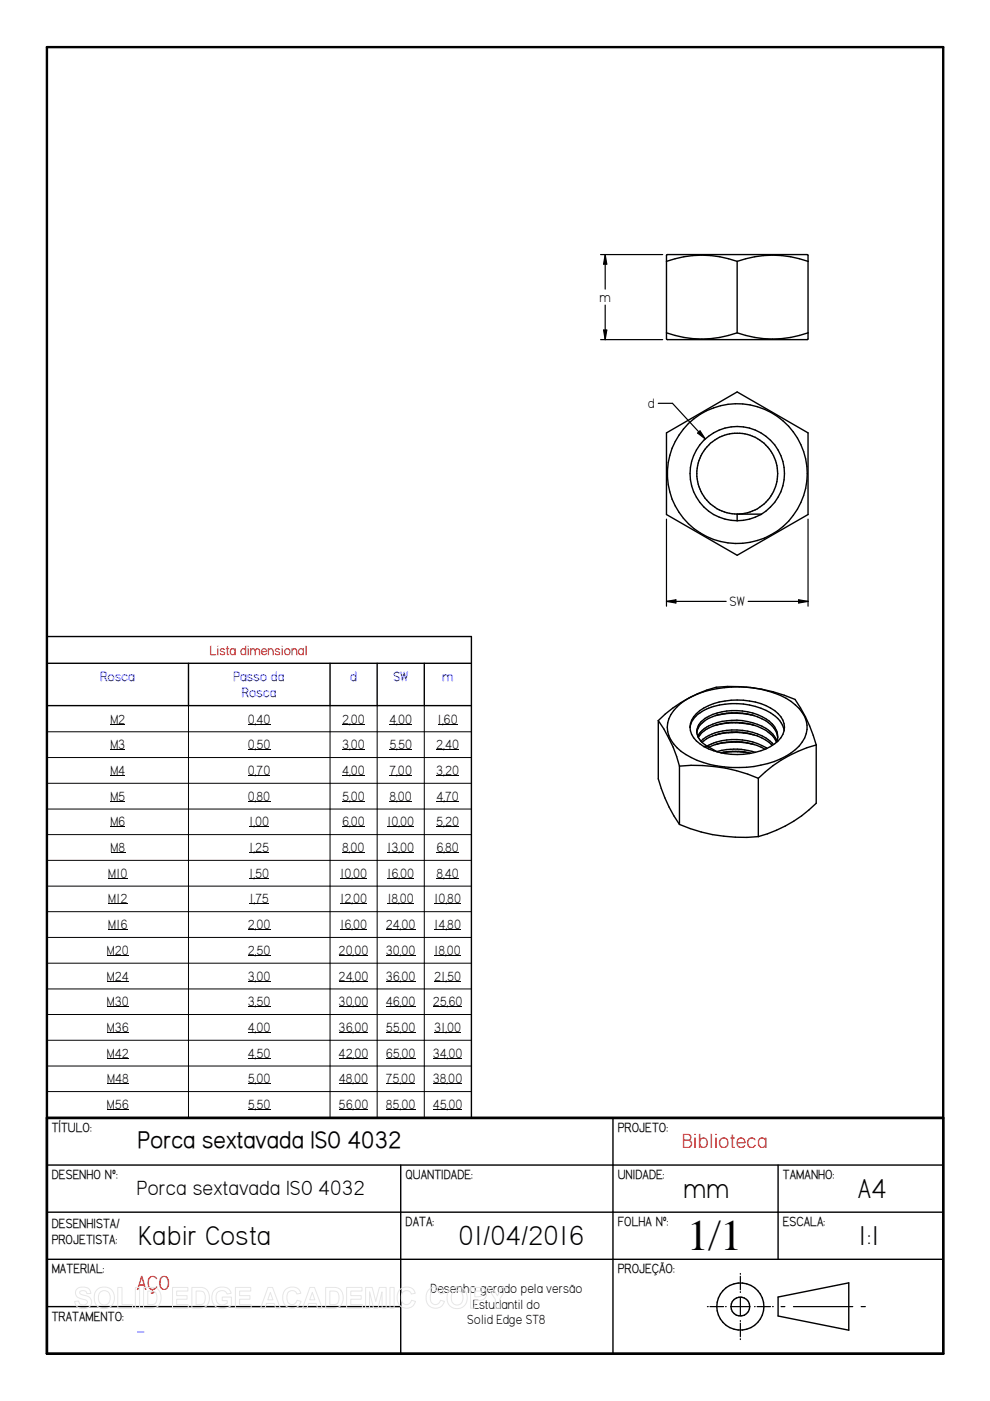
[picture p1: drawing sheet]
<svg xmlns="http://www.w3.org/2000/svg" width="210mm" height="297mm" viewBox="0 0 210 297" stroke-linecap="round" stroke-linejoin="round" font-family="sans-serif">
<path d="M9.9 10h190.1v277h-190.1zM9.9 237h190.1" fill="none" stroke="#000" stroke-width=".51"/>
<g fill="none" stroke="#000" stroke-width=".3">
<path d="M141.3 54.1l.2-.1h29.7l.1 .1v17.8l-.1 .1h-29.7l-.2-.1zM141.3 55.4a22 22 0 0 1 15 0M156.3 55.4a22.2 22.2 0 0 1 15 0M156.3 55.4v15.2M141.3 70.6a22 22 0 0 0 15 0M156.3 70.6a22.2 22.2 0 0 0 15 0M141.3 91.8l15-8.7 15 8.7v17.3l-15 8.6-15-8.6zM156.3 109v1.4M156.3 109h5.2M9.9 135h90v102h-90zM9.9 140.6h90M9.9 149.6h90"/>
<path d="M40 140.6v9M70 140.6v9M80 140.6v9M90 140.6v9M139.6 152.8a30.9 30.9 0 0 1 4.5 9.6M139.6 152.8v12.3a31.9 31.9 0 0 0 4.5 9.7M143.6 149.9a17.6 17.6 0 0 1 11.5-4.2 21.3 21.3 0 0 1 12.6 3 7 7 0 0 1 3.4 5.9 7.7 7.7 0 0 1-4.4 5.7 23.4 23.4 0 0 1-20.1 .3 7.9 7.9 0 0 1-5.1-6.4 6 6 0 0 1 2.1-4.3zM146.3 154.3a5.1 5.1 0 0 1 3.4-3.9 15.4 15.4 0 0 1 14.7 1.5l1.3 1.4 .5 1.5M147.7 155.4a4.3 4.3 0 0 1 3.4-3.5 13.1 13.1 0 0 1 12.3 1.7l1 1.3 .5 1.5M148 156.1a5.9 5.9 0 0 1 4.1-2.9 12.9 12.9 0 0 1 11.4 2.1l.9 1.1 .3 .7M148 156.4a6.6 6.6 0 0 1 5.1-3 12.2 12.2 0 0 1 10.7 2.6l.8 1.4a3.7 3.7 0 0 0-1.5-4.5 13 13 0 0 0-13.6-.6 3.1 3.1 0 0 0-1.3 4.3l.4 .6M148.6 157.2l1.6 1.2"/>
<path d="M148.6 157.1a11.4 11.4 0 0 1 9.9-2.1 8.8 8.8 0 0 1 5.5 2.9M148.8 157.4a11.7 11.7 0 0 1 10.8-1.7 8.5 8.5 0 0 1 4.1 2.3M149.2 158.3a4.7 4.7 0 0 1-2.8-4.8 6.6 6.6 0 0 1 4.9-4.3 15.5 15.5 0 0 1 13 1.5 4 4 0 0 1 0 7 10.1 10.1 0 0 1-4.2 1.8M149.2 158.3a15.7 15.7 0 0 0 10.9 1.2M149.2 158.3l1 .1M149.9 158.2a13.3 13.3 0 0 1 12.7 .5M150.2 158.4l1.9 1M150.3 158.4a13.3 13.3 0 0 1 11.9 .4M151.7 151.7a16.7 16.7 0 0 1 8.2 0M151.7 153.8a16.3 16.3 0 0 1 8.2 0M151.7 155.8a16.1 16.1 0 0 1 8.2 0M151.7 157.9a16.7 16.7 0 0 1 8.2 0"/>
<path d="M152 159.3a14.4 14.4 0 0 1 8.1 .2M152.8 159.6a13.4 13.4 0 0 1 6.4 .1M152.9 159.6l.8-.1a16 16 0 0 1 5.4 .2M156.7 145.6a15.9 15.9 0 0 0-10.6 2.4 26.3 26.3 0 0 0-6.5 4.8M156.7 145.6a33.1 33.1 0 0 1 11.9 2.7 30.9 30.9 0 0 1 4.5 9.6M173.1 157.9a27.5 27.5 0 0 0-12.3 7.1M173.1 157.9v12.4a27.3 27.3 0 0 1-12.3 7.1M144.1 162.4a34.4 34.4 0 0 1 16.7 2.6M144.1 174.8a33.4 33.4 0 0 0 16.7 2.6M144.1 162.4v12.4M160.8 165v12.4M130 237v50"/>
<path d="M9.9 247h190.1M9.9 257h190.1M85 247v40M165 247v20M9.9 267h190.1M9.9 277h75.1M165 275l15-3v10l-15-3z"/>
<circle cx="156.3" cy="100.4" r="8.6"/>
<circle cx="156.3" cy="100.4" r="10"/>
<circle cx="156.3" cy="100.4" r="14.8"/>
<circle cx="157" cy="277" r="2"/>
<circle cx="157" cy="277" r="5"/>
</g>
<g fill="none" stroke="#000" stroke-width=".25">
<path d="M127.3 54h13.2M128.3 54l.4 2h-.7zM128.3 54v7.3M127.3 72h13.2M128 70h.7l-.4 2zM128.3 64.7v7.3M139.6 85.5h3l6.9 7.5M147.9 91.8l.5-.4 1.1 1.6zM141.3 110.1v18.4M171.3 110.1v18.4M141.3 127.5l2-.3v.6zM141.3 127.5h12.7"/>
<path d="M158.6 127.5h12.7M169.3 127.2l2 .3-2 .3zM150 277h.2M150.5 277h2.9M153.8 277h.2M155 277h4M157 270v.2M157 270.6v2.9M157 273.9v.1M157 275v4M157 280v.2M160 277h.1"/>
<path d="M160.5 277h2.9M163.8 277h.2M165.6 277h.8M168.2 277h12.6M182.6 277h.9M157 280.5v2.9M157 283.8v.2"/>
</g>
<path d="M128.3 54l.4 2h-.7zM128 70h.7l-.4 2zM147.9 91.8l.5-.4 1.1 1.6zM141.3 127.5l2-.3v.6zM169.3 127.2l2 .3-2 .3z" fill="#000"/>
<g fill="none" stroke="#000" stroke-width=".21">
<path d="M9.9 155.2h90M23.4 153.5h3.2M23.4 158.9h3.2M40 149.6v87.4M54.4 153.5h3M54.4 158.9h3M70 149.6v87.4M74.4 153.5h2.9M74.4 158.9h2.9M80 149.6v87.4M84.4 153.5h3M84.4 158.9h3"/>
<path d="M90 149.6v87.4M92.8 153.5h4.2M94.4 158.9h2.9M9.9 160.6h90M9.9 166.1h90M9.9 171.5h90M9.9 177h90M23.4 164.4h3.2M23.4 169.9h3.2M23.4 175.3h3.2M52.8 175.3h4.3M54.1 169.9h3.2"/>
<path d="M74.4 164.4h2.9M74.4 169.9h2.9M74.4 175.3h2.9M82.1 175.3h4.2M82.6 169.9h4.7M84.4 164.4h2.9M94.4 164.4h2.9M94.4 175.3h2.9M9.9 182.4h90M9.9 187.9h90M9.9 193.3h90M9.9 198.8h90"/>
<path d="M22.9 186.2h4.2M22.9 191.7h4.2M22.9 197.1h4.2M23.5 180.7h3.1M52.8 180.7h4.3M52.8 186.2h4.3M52.9 191.7h4.1M54.4 197.1h3M72.1 186.2h4.2M72.1 191.7h4.2M72.1 197.1h4.2M72.6 180.7h4.7"/>
<path d="M81.8 197.1h3M82.1 180.7h4.2M82.1 186.2h4.2M83 191.7h4.8M85.1 197.1h3M92.1 191.7h5.6M92.1 197.1h5.6M92.5 186.2h4.8M94 180.7h3.3M9.9 204.2h90M9.9 209.7h90M9.9 215.1h90"/>
<path d="M22.6 202.5h4.7M22.6 208h4.7M22.6 213.5h4.7M22.6 218.9h4.7M54.4 202.5h3M54.4 208h3M54.4 213.5h3M54.4 218.9h3M71.8 202.5h3M71.8 208h3M71.8 213.5h3M71.8 218.9h3"/>
<path d="M75.1 202.5h3M75.1 208h3M75.1 213.5h3M75.1 218.9h3M81.8 202.5h3M81.8 208h3M81.8 213.5h3M81.8 218.9h3M85.1 202.5h3M85.1 208h3M85.1 213.5h3M85.1 218.9h3"/>
<path d="M91.7 213.5h3M92 208h4.3M92 218.9h4.3M93 202.5h4.7M95.1 213.5h2.9M9.9 220.6h90M9.9 226h90M9.9 231.4h90M22.6 224.3h4.7M22.6 235.3h4.7M22.7 229.8h4.6M54.4 224.3h3"/>
<path d="M54.4 229.8h3M54.4 235.3h3M71.8 224.3h3M71.8 235.3h3M71.8 229.8h4.8M75.1 224.3h3M75.1 235.3h3M81.8 224.3h3M81.8 229.8h2.9M81.8 235.3h4.8M85.1 229.8h3M85.1 224.3h3"/>
<path d="M91.7 224.3h3M91.7 235.3h3M91.8 229.8h4.7M95.1 224.3h2.9M95.1 235.3h2.9"/>
</g>
<g fill="#000">
<path d="M52.5 153.5h1.5zM52.5 158.9l1.5 .1zM54 153.5h.4zM54 158.9l.4 .1zM72.5 153.5h1.5zM72.5 158.9l1.5 .1zM74 153.5h.4zM74 158.9l.4 .1zM82.5 153.5h1.5zM82.5 158.9l1.5 .1zM84 153.5h.4zM84 158.9l.4 .1z"/>
<path d="M92.5 158.9l1.5 .1zM94 158.9l.3 .1zM52.6 164.4h1.5zM52.6 169.8l1.5 .1zM54.1 164.4h1.7zM55.8 164.4h1.5zM72.5 164.4h1.5zM72.5 169.8l1.5 .1zM72.5 175.3h1.5zM74 164.4h.4zM74 169.8l.4 .1zM74 175.3h.4z"/>
<path d="M82.6 164.4h1.7zM86.4 175.3h1.4zM92.5 164.4h1.5zM92.5 175.3h1.5zM92.5 169.8l1.5 .1zM94 164.4h.3zM94 175.3h.3zM94 169.8l1.8 .1zM95.8 169.8l1.5 .1zM52.5 197.1h1.5zM54 197.1h.4zM76.4 186.2h1.5z"/>
<path d="M76.4 191.6l1.5 .1zM76.4 197.1h1.5zM82.1 191.6l1 .1zM84.8 197.1h.3zM86.4 180.7l1.4 .1zM86.4 186.2h1.4zM92.5 180.7l1.5 .1zM52.5 202.5l1.5 .1zM52.5 208h1.5zM52.5 213.4l1.5 .1zM52.5 218.9h1.5zM54 202.5l.4 .1z"/>
<path d="M54 208h.4zM54 213.4l.4 .1zM54 218.9h.4zM74.8 202.5l.3 .1zM74.8 208h.3zM74.8 213.4l.3 .1zM74.8 218.9h.3zM84.8 202.5l.3 .1zM84.8 208h.3zM84.8 213.4l.3 .1zM84.8 218.9h.3zM92.1 202.5l.9 .1z"/>
<path d="M94.7 213.4l.4 .1zM96.3 208h1.5zM96.3 218.9h1.5zM52.5 224.3l1.5 .1zM52.5 229.8h1.5zM52.5 235.2l1.5 .1zM54 224.3l.4 .1zM54 229.8h.4zM54 235.2l.4 .1zM74.8 224.3l.3 .1zM74.8 235.2l.3 .1zM76.6 229.8h1.5z"/>
<path d="M84.8 229.8h.3zM84.8 224.3l.3 .1zM86.6 235.2l1.5 .1zM94.7 224.3l.4 .1zM94.7 235.2l.4 .1zM96.6 229.8h1.4z"/>
</g>
<g fill="none" stroke="#e6e6e6" stroke-width=".21">
<path d="M16.3 273.3a1.87 1.87 0 0 1 2.9 .6l.1 .3-.9 .1a.82 .82 0 0 0-.7-.7 .82 .82 0 0 0-.8 .5l.3 .3a2.79 2.79 0 0 1 2.1 1.2 1.44 1.44 0 0 1-1.6 1.9 1.61 1.61 0 0 1-1.9-1.6l.9-.1a.92 .92 0 0 0 .9 .9 .92 .92 0 0 0 .9-.8l-.5-.3a2.14 2.14 0 0 1-2-1.2l.1-.7zM20.6 273.4a2.24 2.24 0 0 1 2.8-.1 2.24 2.24 0 0 1 .8 2.6 2.18 2.18 0 0 1-2.8 1.5 2.18 2.18 0 0 1-1.4-2.8l.2-.6zM21.2 274a1.32 1.32 0 0 1 1.7-.1 1.32 1.32 0 0 1 .4 1.6 1.26 1.26 0 0 1-1.4 1.2 1.26 1.26 0 0 1-1-1.6v-.6zM25 273h.9v3.6h2.2v.8h-3.1zM28.7 273h.9v4.4h-.9zM30.4 273h1.6a2 2 0 0 1 2.1 2.5 1.85 1.85 0 0 1-2 1.9h-1.7zM31.3 273.7a1.68 1.68 0 0 1 1.8 .5 1.76 1.76 0 0 1-.5 2.4h-1.3zM36.6 273h3.2v.7h-2.3v1h2.2v.8h-2.2v1.1h2.4v.8h-3.3zM40.7 273h1.6a2 2 0 0 1 2.1 2.5 1.85 1.85 0 0 1-2.1 1.9h-1.6zM41.6 273.7a1.68 1.68 0 0 1 1.7 .5 1.76 1.76 0 0 1-.5 2.4h-1.2zM45.6 273.4a2.15 2.15 0 0 1 3.4 .8l-.9 .2a1.28 1.28 0 0 0-1.7-.6 1.28 1.28 0 0 0-.6 1.7 1.38 1.38 0 0 0 .9 1.1 1.38 1.38 0 0 0 1.5-.3v-.5h-1.1v-.8h2v1.7a2.41 2.41 0 0 1-3.1 .5 2.41 2.41 0 0 1-.9-3zM49.9 273h3.3v.7h-2.4v1h2.2v.8h-2.2v1.1h2.5v.8h-3.4z"/>
<path d="M56.8 273h1l1.6 4.4h-.9l-.4-1h-1.6l-.3 1h-1zM57.3 274l.6 1.6h-1.1zM60.5 273.5a1.97 1.97 0 0 1 3.3 .7l-.9 .2a1.12 1.12 0 0 0-1.4-.7 1.12 1.12 0 0 0-.7 1.4 1.12 1.12 0 0 0 .8 1.5 1.12 1.12 0 0 0 1.4-.9l.8 .2a2.03 2.03 0 0 1-2.5 1.4 2.03 2.03 0 0 1-1.3-2.6l.1-.7zM65.7 273h1l1.6 4.4h-.9l-.4-1h-1.6l-.3 1h-1zM66.2 274l.6 1.6h-1.1zM69 273h1.7a2 2 0 0 1 2 2.5 1.85 1.85 0 0 1-2 1.9h-1.7zM69.9 273.7a1.68 1.68 0 0 1 1.8 .5 1.76 1.76 0 0 1-.5 2.4h-1.3zM73.5 273h3.3v.7h-2.4v1h2.2v.8h-2.2v1.1h2.4v.8h-3.3zM77.5 273h1.4l.8 2.9 .7-2.9h1.5v4.4h-.9v-3.5l-.9 3.5h-.9l-.8-3.5v3.5h-.9zM82.7 273h.9v4.4h-.9zM84.8 273.5a1.97 1.97 0 0 1 3.3 .7l-.9 .2a1.12 1.12 0 0 0-1.4-.7 1.12 1.12 0 0 0-.7 1.4 1.12 1.12 0 0 0 .7 1.5 1.12 1.12 0 0 0 1.4-.9l.9 .2a2.03 2.03 0 0 1-2.6 1.4 2.03 2.03 0 0 1-1.3-2.6l.2-.7zM90.9 273.5a1.97 1.97 0 0 1 3.3 .7l-.9 .2a1.12 1.12 0 0 0-1.4-.7 1.12 1.12 0 0 0-.7 1.4 1.12 1.12 0 0 0 .8 1.5 1.12 1.12 0 0 0 1.4-.9l.8 .2a2.03 2.03 0 0 1-2.5 1.4 2.03 2.03 0 0 1-1.3-2.6l.1-.7z"/>
<path d="M95.4 273.4a2.24 2.24 0 0 1 2.8-.1 2.24 2.24 0 0 1 .8 2.6 2.18 2.18 0 0 1-2.8 1.5 2.18 2.18 0 0 1-1.4-2.8l.2-.6zM96 274a1.32 1.32 0 0 1 1.7-.1 1.32 1.32 0 0 1 .4 1.6 1.26 1.26 0 0 1-1.4 1.2 1.26 1.26 0 0 1-1-1.6v-.6zM99.8 273h1.4a1.45 1.45 0 0 1 1.7 .5 1.45 1.45 0 0 1-.1 1.8 2.62 2.62 0 0 1-2.1 .4v1.7h-.9zM100.7 273.7a1.34 1.34 0 0 1 1.5 .4 .79 .79 0 0 1-1.1 .9h-.4zM103.4 273h1l1.1 1.7 1-1.7h1l-1.6 2.5v1.9h-.9v-1.9z"/>
</g>
<text font-size="9.3" x="145.7" y="265">1/1</text>
<g font-size="6.5">
<text x="144.9" y="254">mm</text>
<text x="181.9" y="254">A4</text>
<text x="29.3" y="263.9">Kabir Costa</text>
<text x="97.2" y="264">01/04/2016</text>
<text x="181.9" y="264">1:1</text>
</g>
<text font-size="5.7" x="29.2" y="243.5">Porca sextavada ISO 4032</text>
<g font-size="4.9" fill="#f00">
<text x="144.6" y="243.5">Biblioteca</text>
<text x="29" y="273.5">AÇO</text>
</g>
<text font-size="4.9" x="29" y="253.3">Porca sextavada ISO 4032</text>
<text font-size="4.9" fill="#00f" x="29" y="283.5">-</text>
<g font-size="3.3">
<text x="127.1" y="64">m</text>
<text x="137.4" y="86.5">d</text>
<text x="154.7" y="128.5">SW</text>
</g>
<text font-size="3.2" fill="#f00" x="44.5" y="138.8">Lista dimensional</text>
<g font-size="3.2" fill="#00f">
<text x="21.3" y="144.4">Rosca</text>
<text x="49.5" y="144.4">Passo da</text>
<text x="51.3" y="147.7">Rosca</text>
<text x="74.3" y="144.4">d</text>
<text x="83.4" y="144.4">SW</text>
<text x="93.8" y="144.4">m</text>
</g>
<g font-size="3.2">
<text x="23.4" y="153.4">M2</text>
<text x="52.5" y="153.4">0,40</text>
<text x="72.5" y="153.4">2,00</text>
<text x="82.6" y="153.4">4,00</text>
<text x="92.8" y="153.4">1,60</text>
<text x="23.4" y="158.8">M3</text>
<text x="52.5" y="158.8">0,50</text>
<text x="72.5" y="158.8">3,00</text>
<text x="82.6" y="158.8">5,50</text>
<text x="92.5" y="158.8">2,40</text>
<text x="23.4" y="164.3">M4</text>
<text x="52.6" y="164.3">0,70</text>
<text x="72.5" y="164.3">4,00</text>
<text x="82.6" y="164.3">7,00</text>
<text x="92.5" y="164.3">3,20</text>
<text x="23.4" y="169.8">M5</text>
<text x="52.6" y="169.8">0,80</text>
<text x="72.5" y="169.8">5,00</text>
<text x="82.6" y="169.8">8,00</text>
<text x="92.5" y="169.8">4,70</text>
<text x="23.4" y="175.2">M6</text>
<text x="52.8" y="175.2">1,00</text>
<text x="72.5" y="175.2">6,00</text>
<text x="82.1" y="175.2">10,00</text>
<text x="92.5" y="175.2">5,20</text>
<text x="23.5" y="180.6">M8</text>
<text x="52.8" y="180.6">1,25</text>
<text x="72.6" y="180.6">8,00</text>
<text x="82.1" y="180.6">13,00</text>
<text x="92.5" y="180.6">6,80</text>
<text x="22.9" y="186.1">M10</text>
<text x="22.9" y="191.6">M12</text>
<text x="52.8" y="186.1">1,50</text>
<text x="52.9" y="191.6">1,75</text>
<text x="72.1" y="186.1">10,00</text>
<text x="72.1" y="191.6">12,00</text>
<text x="82.1" y="186.1">16,00</text>
<text x="82.1" y="191.6">18,00</text>
<text x="92.1" y="191.6">10,80</text>
<text x="92.5" y="186.1">8,40</text>
<text x="22.9" y="197">M16</text>
<text x="52.5" y="197">2,00</text>
<text x="72.1" y="197">16,00</text>
<text x="81.8" y="197">24,00</text>
<text x="92.1" y="197">14,80</text>
<text x="22.6" y="202.4">M20</text>
<text x="52.5" y="202.4">2,50</text>
<text x="71.8" y="202.4">20,00</text>
<text x="81.8" y="202.4">30,00</text>
<text x="92.1" y="202.4">18,00</text>
<text x="22.6" y="207.9">M24</text>
<text x="52.5" y="207.9">3,00</text>
<text x="71.8" y="207.9">24,00</text>
<text x="81.8" y="207.9">36,00</text>
<text x="92" y="207.9">21,50</text>
<text x="22.6" y="213.4">M30</text>
<text x="52.5" y="213.4">3,50</text>
<text x="71.8" y="213.4">30,00</text>
<text x="81.8" y="213.4">46,00</text>
<text x="91.7" y="213.4">25,60</text>
<text x="22.6" y="218.8">M36</text>
<text x="52.5" y="218.8">4,00</text>
<text x="71.8" y="218.8">36,00</text>
<text x="81.8" y="218.8">55,00</text>
<text x="92" y="218.8">31,00</text>
<text x="22.6" y="224.2">M42</text>
<text x="52.5" y="224.2">4,50</text>
<text x="71.8" y="224.2">42,00</text>
<text x="81.8" y="224.2">65,00</text>
<text x="91.7" y="224.2">34,00</text>
<text x="22.7" y="229.7">M48</text>
<text x="52.5" y="229.7">5,00</text>
<text x="71.8" y="229.7">48,00</text>
<text x="81.8" y="229.7">75,00</text>
<text x="91.8" y="229.7">38,00</text>
<text x="11" y="240">TÍTULO:</text>
<text x="22.6" y="235.2">M56</text>
<text x="52.5" y="235.2">5,50</text>
<text x="71.8" y="235.2">56,00</text>
<text x="81.8" y="235.2">85,00</text>
<text x="91.7" y="235.2">45,00</text>
<text x="131" y="240">PROJETO:</text>
<text x="11" y="250">DESENHO Nº:</text>
<text x="86" y="250">QUANTIDADE:</text>
<text x="131" y="250">UNIDADE:</text>
<text x="166" y="250">TAMANHO:</text>
<text x="11" y="260.4">DESENHISTA/</text>
<text x="11" y="263.7">PROJETISTA:</text>
<text x="86" y="260">DATA:</text>
<text x="131" y="260">FOLHA Nº:</text>
<text x="166" y="260">ESCALA:</text>
<text x="11" y="270">MATERIAL:</text>
<text x="91.3" y="274.2">Desenho gerado pela versão</text>
<text x="131" y="270">PROJEÇÃO:</text>
<text x="11" y="280">TRATAMENTO:</text>
<text x="99.1" y="280.7">Solid Edge ST8</text>
<text x="100.2" y="277.5">Estudantil do</text>
</g>
</svg>
